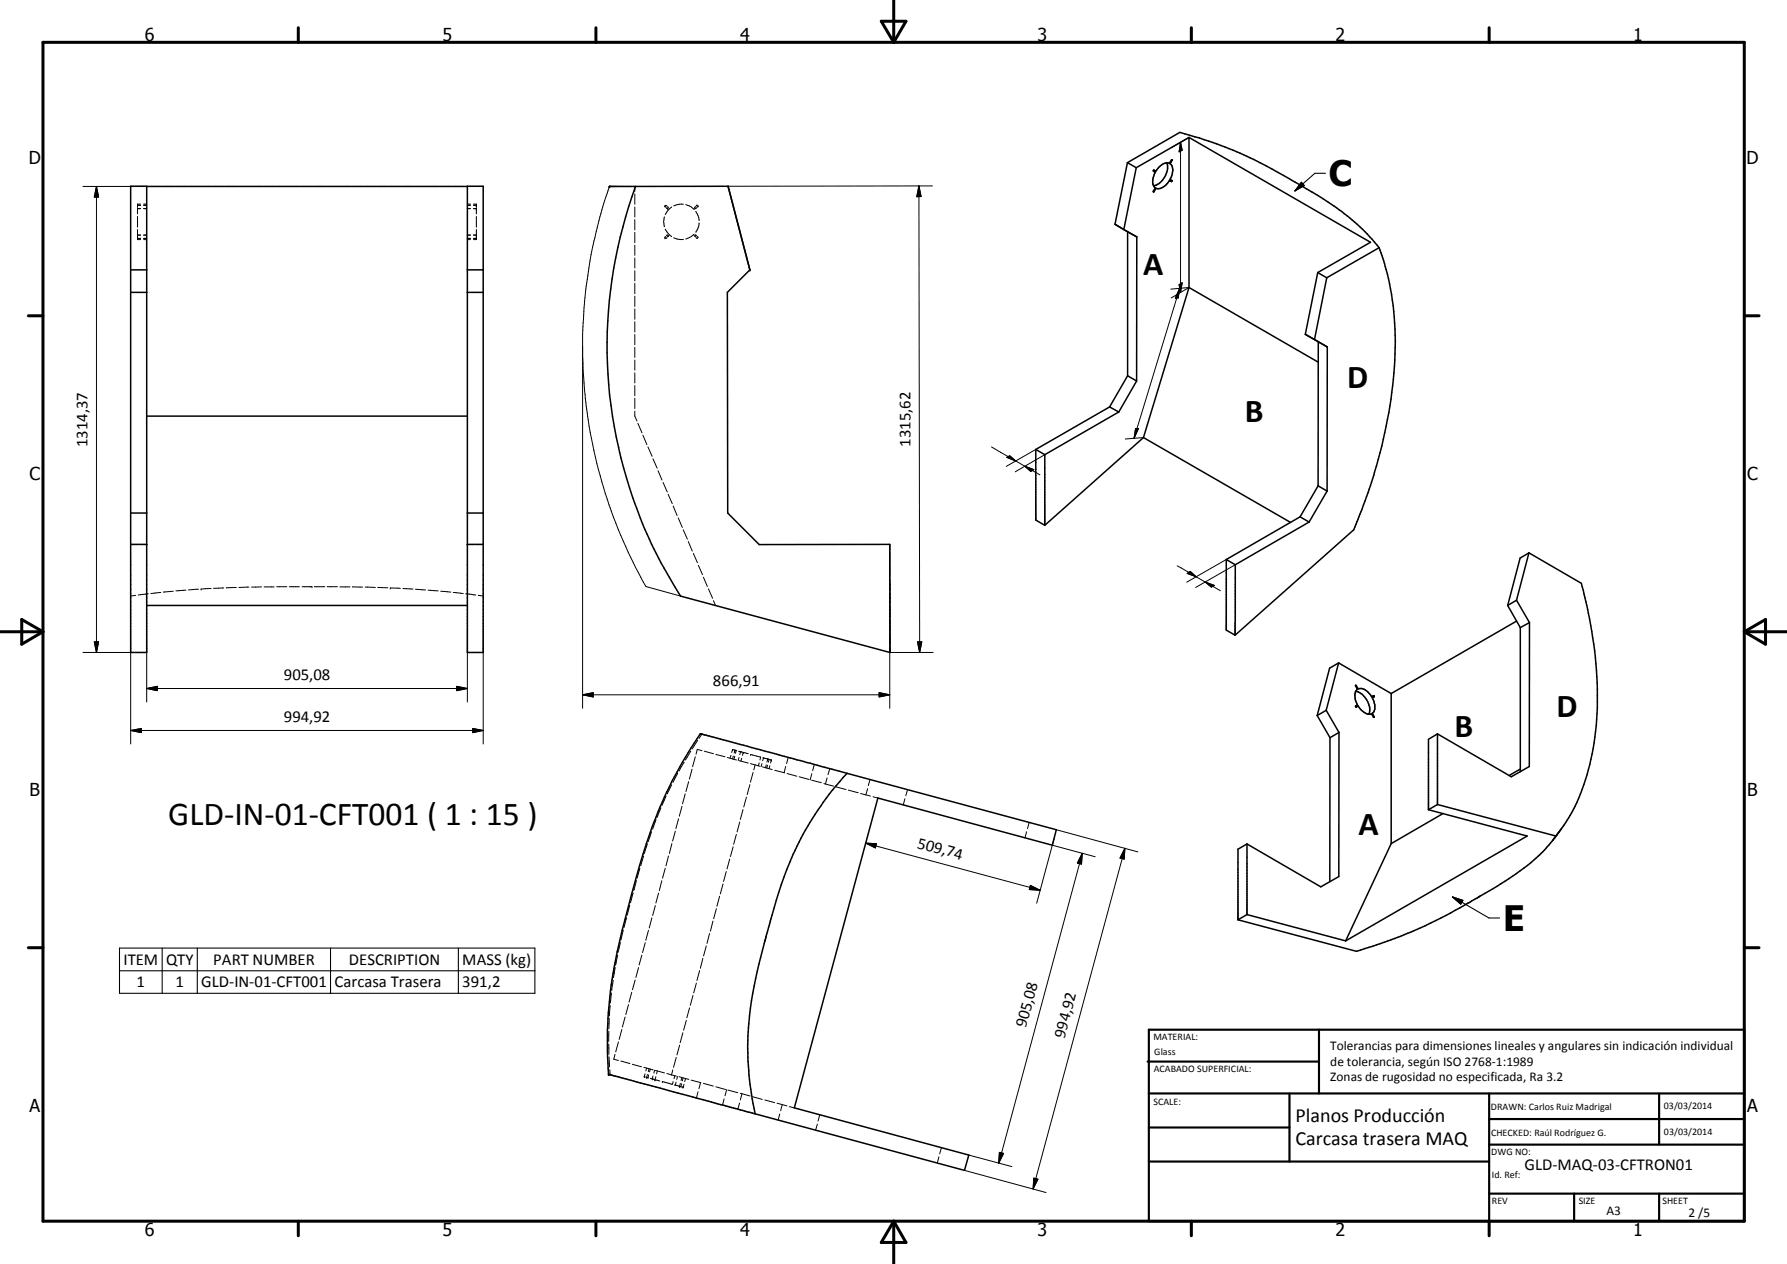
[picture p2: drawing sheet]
<svg xmlns="http://www.w3.org/2000/svg" width="420mm" height="297mm" viewBox="0 0 420 297" stroke-linecap="round" stroke-linejoin="round" font-family="sans-serif">
<g fill="none" stroke="#000" stroke-width=".35">
<path d="M265.1 38.2l-2.9 14.5M265.1 38.2l12.3-7.1a98.8 98.8 0 0 1 17.4 6.4l8.3 4.5a98.6 98.6 0 0 1 14.2 9.2 43.9 43.9 0 0 1 7 7M265.1 38.2l2.1 1.2M267.2 39.4l-3 14.5M271.3 40l-.1 .2 .2 .2M271.3 40h.1M271.3 40l.3 .1-.1 .3M272.5 39.2a1.98 1.98 0 0 1 2.8-.5 4 4 0 0 1-.9 4.5 2.29 2.29 0 0 1-2.9 .9 3 3 0 0 1 0-3.4zM274.4 38.3a4.6 4.6 0 0 1-3.2 5.4M275.4 37.6h.2l-.4 .6zM275.6 37.6h.1M279.6 32.3l42.6 24.6-12.4 7.2"/>
<path d="M279.6 32.3l-12.4 7.1M279.6 32.3v35.3M34.5 43.8v109.5h-3.8v-109.5h82.9v109.5h-3.7v-109.5M143.3 43.8h27.9l5.1 19.6-5.3 5.3 .1 51.9 7.4 7.4 30.7-.1v25.4l-49.2-13.2-4.5-7.7a108.8 108.8 0 0 1-6.1-88.6M262.2 52.7l2 1.2M262.2 52.7l2.9 1.8M264.2 53.9l3.1 1.8M265.1 54.5l2.2 1.2M265.1 54.5v33.8M267.3 55.7l-.1 33.8M271.4 40.4h.1M271.5 44.4l.1 .2-.4 .5z"/>
<path d="M275.2 42.3v.2l.3 .2 .1-.2M275.2 42.3h.1M275.3 42.3l.2 .1M275.5 42.4l.1 .1M275.5 42.5v.1M324.3 58.2a62.1 62.1 0 0 1 3.8 22 114.3 114.3 0 0 1-6.8 36.5l-3 7.8-27.9 24.8M324.3 58.2l-12.4 7.1M30.7 68.7h3.8M30.7 63.4h3.8M109.9 68.7h3.7M109.9 63.4h3.7M279.6 67.6l-10.8 35.2"/>
<path d="M279.6 67.6l30.3 17.5M306.9 78.6l3.1 1.7-.1 33.9M306.9 78.6l2.2 1.2M309.1 79.8l3 1.7-.1 33.9M309.8 64.1l-2.9 14.5M309.8 64.1l2.1 1.2M311.9 65.3l-2.8 14.5M34.5 97.8h75.4M260.9 95.6l2.1 1.2M260.9 95.6l-17.4 10M263 96.8l-17.4 10M265.1 88.3l2.1 1.2"/>
<path d="M265.1 88.3l-4.2 7.3M267.2 89.5l-4.2 7.3M243.5 105.6l2.1 1.2M243.5 105.6v16.6l2.1 1.2M245.6 106.8v16.6M268.8 102.8l34.6 20M268.8 102.8l-23.2 20.6M309.9 114.2l-4.2 7.3M309.9 114.2l2.1 1.2M312 115.4l-4.2 7.3M30.7 127.9h3.8M30.7 120.6h3.8"/>
<path d="M109.9 127.9h3.7M109.9 120.6h3.7M288.3 131.5l2.1 1.2M288.3 131.5v16.6l2.1 1.2M290.4 132.7v16.6M305.7 121.5l-17.4 10M305.7 121.5l2.1 1.2M307.8 122.7l-17.4 10M359.5 129.9l-2.1 1.2-2.9 11.2M359.5 129.9l12.3 7.2a105.7 105.7 0 0 1 3.8 29.2 54.4 54.4 0 0 1-6.4 25.3l-3.4 4.9M359.5 129.9l-2.9 11.2M34.5 142.3h75.4"/>
<path d="M314.7 155.8l-2.1 1.2-2.9 11.1M314.7 155.8l12.4 7.2M314.7 155.8l-2.9 11.1M354.5 142.3l3 5.2M356.6 141.1l3 5.2M356.6 141.1l-2.1 1.2M356.6 146l-29.5 17M357.5 147.5v33.9M359.6 146.3v33.8l-4.3 2.4-17.3-10M359.6 146.3l-2.1 1.2M309.7 168.1l3 5.3M311.8 166.9l3 5.2"/>
<path d="M311.8 166.9l-2.1 1.2M312.7 173.4v33.8M314.8 172.1v33.9l-4.3 2.4-17.3-10.1M314.8 172.1l-2.1 1.3M318.7 165.9l.4-.1 .1 .2-.4 .2zM318.8 161l.3 .7-.4-.5zM318.8 162.5a4.5 4.5 0 0 1 3 5.4M319.1 162.1a2.1 2.1 0 0 1 2.8 .8 4.3 4.3 0 0 1 1.1 4.4 1.47 1.47 0 0 1-2.3 .1 4.8 4.8 0 0 1-2-4.9zM322.7 163.7l.3-.2 .1 .2-.3 .2zM322.7 167.9l.2 .1 .2 .6-.2-.1zM327.1 163v35.2M338 172.5l-2.1 1.2v16.6"/>
<path d="M338 172.5v16.6M199.2 181.7l49.2 13.3-1 3.6-41-11.1-19.6 72.8 41 11.1-1 3.6-49.3-13.3M199.2 181.7l-34.5-9.3a102.1 102.1 0 0 0-15 33.5 202.8 202.8 0 0 0-5.8 24.3 94.9 94.9 0 0 0-1.1 17l.3 5.3 34.4 9.2M199.2 181.7a71.8 71.8 0 0 0-16.7 29.8l-2.5 9.1a109.2 109.2 0 0 0-4.2 22.9v.9a75.7 75.7 0 0 0 1.7 17.3M293.2 198.3l-2.1 1.3v16.6M293.2 198.3v16.6M327.1 198.2l-10.7 22.9M335.9 190.3l23.2 6.2-42.7 24.6M338 189.1l-2.1 1.2M338 189.1l27.8 7.4M339.3 191.2l-12.2 7M357.5 180.7l-2.7 1.5"/>
<path d="M365.8 196.5a40.3 40.3 0 0 1-11.9 10.6l-8.2 4.9a118.7 118.7 0 0 1-16.2 8l-10.6 3.6-27.8-7.4M366 196.2l-.9 1.2M367 194.9l-.4 .6M293.2 214.9l-2.1 1.3M293.2 214.9l23.2 6.2"/>
</g>
<g fill="none" stroke="#000" stroke-width=".24">
<path d="M277.6 33.4l.3 1.9-.7 .4zM277.6 33.4v35.3M279.6 32.3l-4.2 2.4M19.5 43.8h15.4M22.7 43.8l.5 2.5h-1zM22.7 43.8v109.5M32.3 56h.1M32.3 55.9h.1M32.3 55.8h.1M32.3 55.2h.1M32.3 48.3h.1M32.3 49h.1"/>
<path d="M32.3 49h.8M32.3 48.2h.8M32.3 55.2h.8M32.3 56h.8M32.3 48.3h.8M32.3 55.9v.4h.8M32.3 48.1v.2M32.3 48.4v.3M32.3 48.8v1.4M32.3 50.9v2.5M32.3 54v1.4M32.3 55.5v.3"/>
<path d="M33.1 48h-.8M33.8 49h.7M33.8 48.2h.7M33.8 55.2h.7M33.8 56h.7M33.8 48.3h.7M33.8 48h.7M33.8 56.3h.7M35.5 43.8h2.3M38.4 43.8h2.4M41.4 43.8h2.4M44.4 43.8h2.3"/>
<path d="M47.3 43.8h2.4M50.3 43.8h2.4M53.2 43.8h2.4M56.2 43.8h2.4M59.1 43.8h2.4M62.1 43.8h2.4M65.1 43.8h2.4M68 43.8h2.4M71 43.8h2.4M73.9 43.8h2.5M76.9 43.8h2.4M79.9 43.8h2.3"/>
<path d="M82.8 43.8h2.4M85.8 43.8h2.4M88.8 43.8h2.3M91.7 43.8h2.4M94.7 43.8h2.4M97.7 43.8h2.3M100.6 43.8h2.4M103.6 43.8h2.3M106.5 43.8h2.4M109.5 43.8h2.3M109.9 49h.7M109.9 48.2h.7"/>
<path d="M109.9 55.2h.7M109.9 56h.7M109.9 48.3h.7M109.9 48h.7M109.9 56.3h.7M111.3 48h.7M111.3 49h.7M111.3 48.2h.7M111.3 55.2h.7M111.3 56h.7M111.3 48.3h.7M112 49h.1"/>
<path d="M112 48.3h.1M112 55.2h.1M112 55.8h.1M112 55.9h.1M112 56h.1M112 48.1v.2M112 48.4v.3M112 48.8v1.4M112 50.9v2.5M112 54v1.4M112 55.5v.3M112 55.9v.4h-.7"/>
<path d="M112.5 43.8h1.1M143.3 43.8l-1.8 5.5-1.9 7.3a115.9 115.9 0 0 0-2.6 21.8v88.1M149.3 43.8v1.2M149.3 45.6v2.4M149.3 48.6v2.4M149.3 51.6v2.4M149.3 54.6v2.4M149.3 57.6v2.4M156.2 51l-.2 1.1 .2 1.2M156.3 48.4h.1M156.3 55.9h.1M156.3 48.4l.2 .3"/>
<path d="M156.4 53.8l.7 1.1 .8 .7M156.5 48.3h.1M156.5 48.3l.3 .1M156.5 55.6l-.2 .3M156.7 48.8l.3 .2M156.8 55.8l-.3 .2M156.9 48.6l.2 .3M157 49h.1M157 55.2l-.3 .2M157.1 55.4h.1M157.1 55.4l-.2 .3M157.9 48.7l-.8 .7-.7 1"/>
<path d="M158.4 55.9l1.3 .4h1M160.7 48l-1.5 .1-.8 .3M161.2 48.1l1 .3 1 .8M163.2 55l-1 .8-1 .4M163.4 48.9h.1M163.4 55.4l.1 .3M163.5 55.2h.1M163.5 55.2l.3 .2M163.5 48.6l-.1 .3M163.6 49.7l.7 1.4 .1 .8M163.6 55.8l.4 .2M163.8 48.8l-.3 .2"/>
<path d="M163.9 55.5l.2 .4M164 48.2l-.4 .2M164.1 48.4h.1M164.1 48.4l-.2 .3M164.4 52.4l-.1 .7-.7 1.5M216.1 43.7l.5 2.5h-1.1zM216.1 43.7l.1 109.6M219.2 43.7l-48 .1M149.3 60.6v2.4M149.3 63.6v2.4M149.3 66.6v2.4M149.3 69.6v2.4"/>
<path d="M149.3 72.6v2.4M149.3 75.6v2.4M149.3 78.6v2.4M275.3 67.9l4.3-.3-4.2 2.4M277.2 66.9l.7-.4-.3 2.2zM277.4 67.8l-.4 2.2-.7 .1zM277.4 67.8l-10.8 35.2M137 83.7l.2 4.4a113 113 0 0 0 9.9 40.4l2.3 4.8 2.5 4.5 8.1 2.3M149.3 96.6v1.2l.5 1.1M149.3 81.6v2.4M149.3 84.6v2.4M149.3 87.6v2.4"/>
<path d="M149.3 90.6v2.4M149.3 93.6v2.4M150 99.5l.9 2.2M151.2 102.3l.9 2.2M152.3 105l1 2.2M153.5 107.8l1 2.2M154.7 110.6l.9 2.2M155.9 113.4l1 2.2M157.1 116.2l1 2.2M158.3 118.9l.9 2.3M233.1 105l5.7 3.3M236.7 107.5l.7-.4 1.4 1.2z"/>
<path d="M238.8 108.3l2.1 1.3M240.9 109.6l2.2 .8-.8 .4zM240.9 109.6l3.6 2M243.5 105.6l-6.9 4M245.6 106.8l-6.9 4.1M267 100.8l.7-.1-1.1 2.3zM268.8 102.8l-4.2 .4M30.7 128h1.5M31.9 139.9l-1.2 .2M33 128h1.5M34.5 127.9h.1M34.9 139.5l-2.4 .3"/>
<path d="M37.8 139.2l-2.3 .3M40.8 138.9l-2.4 .2M43.7 138.7l-2.4 .2M46.7 138.5l-2.4 .1M47.3 138.4h.1M49.6 138.3l-2.3 .1M52.6 138.2l-2.4 .1M55.6 138l-2.4 .1M58.5 138h-2.3M61.5 137.9l-2.4 .1M62.1 137.9h2.4M65.1 137.9h2.3"/>
<path d="M68 137.9h2.4M71 137.9h2.4M73.4 137.9h.1M73.9 137.9h2.5M76.9 137.9h2.4M79.9 137.9h2.4M82.9 137.9l2.3 .1M85.8 138h2.4M88.8 138l2.4 .1M91.8 138.2h.1M91.8 138.2l2.3 .1M94.7 138.3l2.4 .1"/>
<path d="M97.7 138.5l2.4 .1M100.7 138.7l2.3 .2M103.6 138.9l2.4 .2M106.6 139.2l2.3 .3M109.5 139.5l2.4 .3M109.9 127.9h.1M109.9 128h1.5M112.1 128h1.5M112.5 139.9l1.1 .2M159.5 121.7l.9 2.3M160.6 124.5l1 2.2M161.8 127.3l1 2.2"/>
<path d="M163 130l1 2.2M164.2 132.8l1 2.2M165.4 135.6l.9 2.2M166.6 138.4l.9 2.2M209.2 136.3v2.4M209.2 127.9v38.6M209.2 139.4v2.5M276.8 133l4.5 2.6M279.1 134.7l.8-.4 1.4 1.3zM281.3 135.6l2.1 1.2M283.4 136.8l2.1 .8-.7 .4zM283.4 136.8l3.5 2"/>
<path d="M288.3 131.5l-9.3 5.3M290.4 132.7l-9.3 5.3M19.5 153.3h11.2v21.5M22.2 150.8h1l-.5 2.5zM34.5 153.3v11.7M109.9 153.3v11.7M113.6 153.3v21.5M167.8 141.1l.4 1.2M209.2 142.5v2.6M209.2 145.7v2.6M209.2 148.9v2.5M209.2 152.1v1.2h10.2"/>
<path d="M215.7 150.8h1l-.5 2.5zM30.7 171.7l2.5-.5v1zM30.7 171.7h82.9M34.5 161.8l2.5-.5v1zM34.5 161.8h75.4M107.4 161.3l2.5 .5-2.5 .5zM111.2 171.2l2.4 .5-2.4 .5zM137 163.3l2.5-.5v1zM137 163.3h72.2M160.9 179.1l-1.2 2.1M162.4 176.5l-1.2 2.1M163.5 177.8l-.7 2.4"/>
<path d="M164 174l-1.3 2M165 176.4l-1.1-.3-.3 1.1M165 172.5l-.6 1M165.6 176.5l2.2 .6M168.3 177.3l2.2 .5M171 178l2.2 .6M171.9 177.5l-.2 .7M172.2 176.1h.1M172.2 176.1l-.2 .7M172.3 176.1l.2 .1M172.4 177.7l-.2 .7M172.6 176.2l.2 .1"/>
<path d="M172.8 177.7l-.3 .7M172.8 176.3h.1M172.8 176.3l.4 .1M172.8 176.3l-.2 .7M173.1 176.4l-.2 .6M173.7 176.5l.4 .2M173.7 178.7l2.2 .6M173.8 178l-.2 .7M174.1 176.7h.1M174.1 176.7l-.2 .6M174.3 176.7l.2 .1M174.4 178.2l-.2 .7"/>
<path d="M174.7 176.8h.1M174.8 176.8l-.2 .7M174.8 176.8l1.1 .3M176.4 179.5l1.1 .2M176.5 177.3h.1M176.5 177.3l2.3 .6M177.5 179.7l1.2 .4M177.5 179.7l-.3 1.2M178.5 179.3l-.2 .7M178.8 177.9l-.1 .7M179.1 179.5l-.1 .6M179.4 178.1l1.1 .3"/>
<path d="M179.5 178.1l-.2 .7M180.2 179.7l-.2 .7M180.5 179.8l-.2 .7M180.5 178.4h.1M180.5 178.4l-.2 .7M180.6 178.4h.2M180.8 178.5l-.1 .6M180.9 178.5l.3 .1M181 180l-.2 .6M181.3 178.6h.1M181.4 178.6h.1M181.4 178.6l-.2 .7"/>
<path d="M185.3 178l-.4 1.5M191.5 179.6l-.4 1.5M206.7 162.8l2.5 .5-2.5 .5zM152.2 198.3l-.7 2.3M153.2 195.5l-.8 2.2M154.3 192.6l-.9 2.3M155.4 189.9l-.9 2.2M156.6 187.1l-1 2.2M157.9 184.4l-1 2.2M158 198.2l-.6 2.4M158.8 195.3l-.7 2.4M159.3 181.7l-1.1 2.2"/>
<path d="M159.5 192.4l-.6 2.3M160.3 189.5l-.6 2.3M161.1 186.6l-.6 2.3M161.9 183.7l-.6 2.3M162.7 180.8l-.6 2.3M172.4 199l-.7 2.3M173.1 196.1l-.6 2.3M173.9 193.2l-.6 2.3M174.7 190.2l-.6 2.4M175.5 187.3l-.6 2.4M176.3 184.4l-.6 2.3M177.1 181.5l-.7 2.3"/>
<path d="M179.3 180.2l2.3 .6M182.1 181l2.4 .6M184.7 180.1l-.3 1.5M185.1 181.8l2.3 .6M187.9 182.5l2.3 .7M190.8 183.3l2.3 .6M190.9 181.8l-.4 1.5M193.7 184.1l2.3 .6M194.5 182.8l-.4 1.4M195.1 180.6l-.4 1.4M196.6 184.9l2.3 .6M199.5 185.7l2.3 .6"/>
<path d="M202.3 186.5l2.4 .6M203.5 198.1l2.6 .2-.3 1zM203.5 198.1l41 11.1M204 185.3l-.4 1.5M204.5 183.2l-.3 1.4M205.3 187.2l1.1 .3M212.8 187.7l-.4 1.4M213.4 185.5l-.4 1.5M241.4 195.5l-.4 1.4M242 193.3l-.4 1.4M247.4 198.6l10.1 2.7M247.9 197l-4.2 15.3"/>
<path d="M248.4 195l19.1 5.2M264.5 199.3l-.2 2.6-1-.3zM264.5 199.3l-21.6 80.1M146.5 218.6l-.5 2.3M147.3 215.6l-.6 2.4M148.1 212.7l-.6 2.4M148.9 209.8l-.7 2.3M149.6 206.9l-.6 2.4M150.4 204l-.6 2.4M151.3 201.2l-.6 2.3M152.5 218.6l-.7 2.4M153.3 215.7l-.7 2.4"/>
<path d="M154.1 212.8l-.7 2.3M154.8 209.9l-.6 2.3M155.6 207l-.6 2.3M156.4 204l-.6 2.4M157.2 201.2l-.6 2.3M166.8 219.4l-.6 2.3M167.6 216.5l-.6 2.3M168.4 213.5l-.6 2.4M169.2 210.6l-.6 2.4M170 207.7l-.6 2.4M170.8 204.8l-.7 2.3M171.6 201.9l-.7 2.3"/>
<path d="M242.3 208.1l2.2 1.1-2.5-.2zM254.5 200.5l-.2 2.6-1-.3zM254.5 200.5l-19.7 72.8M143.2 239.3v2.4M143.5 236.3l-.2 2.5M143.8 233.3l-.3 2.4M144.2 230.4l-.4 2.3M144.6 227.4l-.4 2.3M145.2 224.5l-.5 2.3M145.9 221.5l-.6 2.3M147 239l-.7 2.3M147.8 236.1l-.7 2.3"/>
<path d="M148.5 233.2l-.6 2.3M149.3 230.3l-.6 2.3M150.1 227.4l-.6 2.3M150.9 224.5l-.6 2.3M151.7 221.5l-.6 2.4M161.4 239.8l-.7 2.3M162.1 236.9l-.6 2.3M162.9 233.9l-.6 2.4M163.7 231l-.6 2.3M164.5 228.1l-.6 2.3M165.3 225.2l-.6 2.3M166.1 222.3l-.7 2.3"/>
<path d="M143.1 245.4l.1 2.4M143.2 242.4l-.1 2.3M143.2 248.4l.1 2.3M143.4 251.4l.1 1.2M144.6 247.8l-.3 1.1 1.1 .3M145.4 244.9l-.6 2.3M146 249.3l2.1 .6M146.2 241.9l-.6 2.4M148.7 250.1l2.1 .6M151.4 250.8l2.2 .6M151.5 253l.2 .1M151.5 253h.1"/>
<path d="M151.7 252.3l-.2 .7M151.9 253.2h.1M152 253.2h.1M152 253.2l.5 .1M152 251l-.2 .7M152.2 252.5l-.2 .7M152.5 252.6l-.2 .7M152.6 251.1l-.2 .7M152.9 251.2l-.2 .7M152.9 253.4l.5 .1M153.4 253.5h.1M153.4 253.5v.1"/>
<path d="M153.4 253.6h.1M153.5 252.9l-.1 .6M153.6 253.6l.2 .1M153.9 253.7h.1M153.9 251.5l-.2 .7M154 253.7h.1M154 253.7l1.1 .3M154.1 251.5l2.1 .6M154.2 253l-.2 .7M154.5 251.7l-.1 .6M155.7 254.2h.1M155.7 254.2l2.4 .6"/>
<path d="M156.8 252.3l1.1 .3M157.9 252.6l1.1 .3M158.2 251.4l-.3 1.2M158.3 254.2l-.2 .6M158.6 255l1.2 .3M158.7 252.8l-.2 .7M159 254.3l-.2 .7M159 248.5l-.6 2.3M159.3 253l-.2 .7M159.6 253l2.4 .7M159.8 255.3h.1M159.8 245.6l-.6 2.3"/>
<path d="M159.8 255.3l.3 .1M160 254.6l-.2 .7M160.2 255.4h.3M160.3 254.7l-.2 .7M160.3 253.2l-.2 .7M160.6 255.5h.1M160.6 242.7l-.7 2.3M160.6 253.3l-.2 .7M160.8 254.8l-.2 .7M161.2 253.5l-.2 .7M162.5 253.8l2.3 .6M164.1 256.6l-.4 1.5"/>
<path d="M164.7 254.4l-.4 1.5M165.4 254.6l2.3 .6M168.3 255.4l2.3 .6M170.3 258.2l-.4 1.5M170.8 256.1l-.3 1.4M171.1 256.2l2.4 .6M173.9 259.2l-.4 1.4M174.1 256.9l2.2 .7M174.4 257l-.3 1.5M176.9 257.7l2.3 .7M179.8 258.5l2.3 .6M182.7 259.2l2.3 .7"/>
<path d="M183.9 259.6l-.4 1.4M183.3 261.8l-.3 1.4M185.6 260.1l1.2 .2M192.2 264.2l-.4 1.4M192.7 262l-.3 1.4M220.8 271.9l-.4 1.4M221.3 269.7l-.4 1.4M226.8 275l19.1 5.2M227.8 271.4l10.1 2.8M235 270.8l1 .3-1.2 2.2zM243.1 276.9l.9 .2-1.1 2.3z"/>
</g>
<g fill="#000">
<circle cx="143.3" cy="43.8" r=".18"/>
<circle cx="176.3" cy="63.4" r=".18"/>
<circle cx="143.1" cy="252.5" r=".18"/>
</g>
<g fill="none" stroke="#000" stroke-width=".71">
<path d="M10.1 9.9h400v277.1h-400zM70.1 6.5v3.4M140.1 6.5v3.4M207.2 5h5.8l-2.9 4.9zM210.1 0v9.9M280.1 6.5v3.4M350.1 6.5v3.4M6.7 74.2h3.4M410.1 74.2h3.5M.1 148.5h10M5.1 145.6l5 2.9-5 2.9zM410.1 148.5h10"/>
<path d="M410.1 148.5l5-2.9v5.8zM6.7 222.7h3.4M410.1 222.7h3.5M70.1 287v3.4M140.1 287v3.4M210.1 287v10M210.1 287l2.9 5h-5.8zM280.1 287v3.4M350.1 287v3.4"/>
</g>
<g fill="none" stroke="#000" stroke-width=".51">
<path d="M269.8 249.5h40.3M270.1 242h140v45h-140zM270.1 257h140M303.2 257v16M310.1 242v15M350.1 257v30M390.1 257v12M270.1 265h33.1M270.1 273h80M350.1 269h60M350.1 263h60M350.1 280.5h60"/>
<path d="M370.1 280.5v6.5M390.1 280.5v6.5"/>
</g>
<path d="M306 42.8l.7 .8-2.3 1.3zM311.6 40.7h-2.5l-4.7 4.2M341.5 210.8l2.4 .8-.5 .9zM341.5 210.8l8.6 4.9h2.5M28.1 222.8h97.7v10.6h-97.7zM28.1 228.1h97.7M38.1 222.8v10.6M46.4 222.8v10.6M77.7 222.8v10.6M107.8 222.8v10.6" fill="none" stroke="#000" stroke-width=".25"/>
<g fill="#000">
<path d="M277.6 33.4l.3 1.9-.7 .4zM22.7 43.8l.5 2.5h-1zM216.1 43.7l.5 2.5h-1.1zM306 42.8l.7 .8-2.3 1.3zM277.4 67.8l-.4 2.2-.7 .1zM277.2 66.9l.7-.4-.3 2.2zM236.7 107.5l.7-.4 1.4 1.2zM240.9 109.6l2.2 .8-.8 .4zM267 100.8l.7-.1-1.1 2.3zM279.1 134.7l.8-.4 1.4 1.3zM283.4 136.8l2.1 .8-.7 .4zM22.2 150.8h1l-.5 2.5z"/>
<path d="M215.7 150.8h1l-.5 2.5zM30.7 171.7l2.5-.5v1zM34.5 161.8l2.5-.5v1zM107.4 161.3l2.5 .5-2.5 .5zM111.2 171.2l2.4 .5-2.4 .5zM137 163.3l2.5-.5v1zM206.7 162.8l2.5 .5-2.5 .5zM203.5 198.1l2.6 .2-.3 1zM242.3 208.1l2.2 1.1-2.5-.2zM254.5 200.5l-.2 2.6-1-.3zM264.5 199.3l-.2 2.6-1-.3zM341.5 210.8l2.4 .8-.5 .9z"/>
<path d="M235 270.8l1 .3-1.2 2.2zM243.1 276.9l.9 .2-1.1 2.3z"/>
</g>
<g font-size="8.2">
<text x="312.5" y="43.7">C</text>
<text x="353.4" y="218.7">E</text>
</g>
<g font-size="7.9">
<text x="268.8" y="64.6">A</text>
<text x="316.7" y="91.1">D</text>
<text x="292.7" y="99.1">B</text>
<text x="342" y="173.1">B</text>
<text x="366" y="168.5">D</text>
<text x="39.6" y="193.8">GLD-IN-01-CFT001 ( 1 : 15 )</text>
<text x="319.4" y="196.3">A</text>
</g>
<g font-size="4.7">
<text x="304.6" y="263.7">Planos Producción</text>
<text x="304.6" y="269.1">Carcasa trasera MAQ</text>
</g>
<g font-size="4.2">
<text x="34" y="9.6">6</text>
<text x="104" y="9.6">5</text>
<text x="174" y="9.6">4</text>
<text x="244" y="9.6">3</text>
<text x="314" y="9.6">2</text>
<text x="384" y="9.6">1</text>
<text x="6.8" y="38.7">D</text>
<text x="410.6" y="38.7">D</text>
<text x="7" y="112.9">C</text>
<text x="410.8" y="112.9">C</text>
<text x="7" y="187.1">B</text>
<text x="410.8" y="187.1">B</text>
<text x="7" y="261.4">A</text>
<text x="410.8" y="261.4">A</text>
<text x="34" y="290.4">6</text>
<text x="104" y="290.4">5</text>
<text x="174" y="290.4">4</text>
<text x="244" y="290.4">3</text>
<text x="314" y="290.4">2</text>
<text x="384" y="290.4">1</text>
</g>
<g font-size="3.9">
<text x="20.6" y="105.1" transform="rotate(-90 20.6 105.1)">1314,37</text>
<text x="214.1" y="105" transform="rotate(-90 214.1 105)">1315,62</text>
<text x="66.7" y="159.7">905,08</text>
<text x="167.6" y="161.2">866,91</text>
<text x="66.7" y="169.6">994,92</text>
<text x="215.5" y="199.2" transform="rotate(15 215.5 199.2)">509,74</text>
<text x="29" y="226.7">ITEM</text>
<text x="39.1" y="226.7">QTY</text>
<text x="50.2" y="226.7">PART NUMBER</text>
<text x="82" y="226.7">DESCRIPTION</text>
<text x="108.7" y="226.8">MASS (kg)</text>
<text x="32.1" y="232">1</text>
<text x="41.3" y="232">1</text>
<text x="47.3" y="232">GLD-IN-01-CFT001</text>
<text x="78.6" y="232">Carcasa Trasera</text>
<text x="108.7" y="232">391,2</text>
<text x="241.2" y="241.7" transform="rotate(-75 241.2 241.7)">905,08</text>
<text x="250.3" y="244.1" transform="rotate(-75 250.3 244.1)">994,92</text>
<text x="358.5" y="275">GLD-MAQ-03-CFTRON01</text>
</g>
<g font-size="3.1">
<text x="312.7" y="246.8">Tolerancias para dimensiones lineales y angulares sin indicación individual</text>
<text x="312.7" y="250.4">de tolerancia, según ISO 2768-1:1989</text>
<text x="312.7" y="254">Zonas de rugosidad no especificada, Ra 3.2</text>
<text x="377.7" y="285.6">A3</text>
<text x="397" y="285.9">2 /5</text>
</g>
<g font-size="2.4">
<text x="271.2" y="244.4">MATERIAL:</text>
<text x="271.3" y="252">ACABADO SUPERFICIAL:</text>
<text x="271.4" y="247.9">Glass</text>
<text x="271.2" y="259.7">SCALE:</text>
<text x="350.6" y="260.8">DRAWN: Carlos Ruiz Madrigal</text>
<text x="391.2" y="260.6">03/03/2014</text>
<text x="350.6" y="266.9">CHECKED: Raúl Rodríguez G.</text>
<text x="391.2" y="266.7">03/03/2014</text>
<text x="350.6" y="271.4">DWG NO:</text>
<text x="350.8" y="276.9">Id. Ref:</text>
<text x="350.8" y="282.8">REV</text>
<text x="371.2" y="282.9">SIZE</text>
<text x="390.9" y="282.9">SHEET</text>
</g>
</svg>
